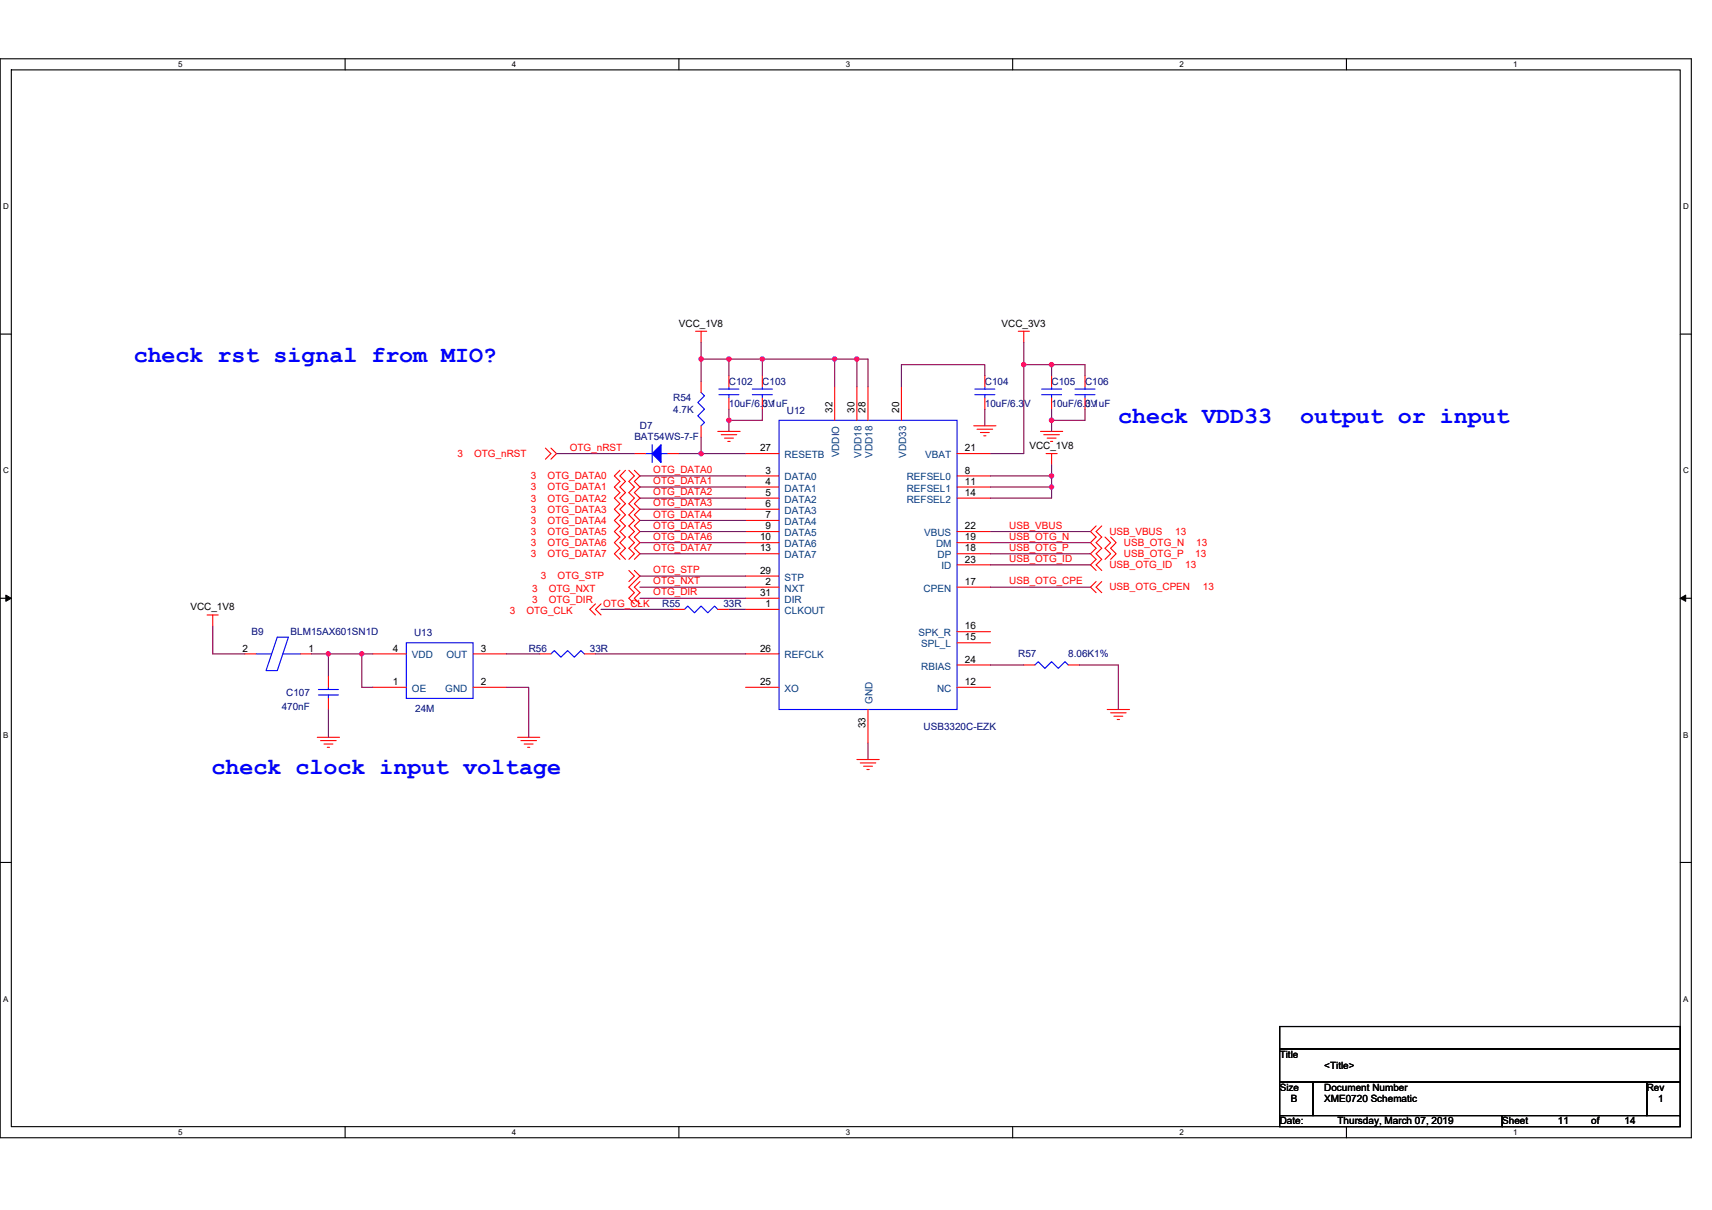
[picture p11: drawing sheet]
<svg xmlns="http://www.w3.org/2000/svg" width="297mm" height="210mm" viewBox="0 0 297 210" stroke-linecap="round" stroke-linejoin="round" font-family="sans-serif">
<path d="M0 10.2h293.5v187.2h-293.5zM2 12.1h289.5v183.4h-289.5z" fill="none" stroke="#000" stroke-width=".19"/>
<g fill="#fff">
<path d="M30.9 10.4h.8v1.6h-.8z"/>
<path d="M30.9 195.7h.8v1.6h-.8z"/>
</g>
<path d="M59.9 10.2v1.9M59.9 195.5v1.9" fill="none" stroke="#000" stroke-width=".19"/>
<g fill="#fff">
<path d="M88.8 10.4h.8v1.6h-.8z"/>
<path d="M88.8 195.7h.8v1.6h-.8z"/>
</g>
<path d="M117.8 10.2v1.9M117.8 195.5v1.9" fill="none" stroke="#000" stroke-width=".19"/>
<g fill="#fff">
<path d="M146.7 10.4h.8v1.6h-.8z"/>
<path d="M146.7 195.7h.8v1.6h-.8z"/>
</g>
<path d="M175.7 10.2v1.9M175.7 195.5v1.9" fill="none" stroke="#000" stroke-width=".19"/>
<g fill="#fff">
<path d="M204.7 10.4h.7v1.6h-.7z"/>
<path d="M204.7 195.7h.7v1.6h-.7z"/>
</g>
<path d="M233.6 10.2v1.9M233.6 195.5v1.9" fill="none" stroke="#000" stroke-width=".19"/>
<g fill="#fff">
<path d="M262.6 10.4h.7v1.6h-.7z"/>
<path d="M262.6 195.7h.7v1.6h-.7z"/>
<path d="M.5 35.1h1v1.5h-1z"/>
<path d="M292 35.1h1v1.5h-1z"/>
<path d="M.5 80.9h1v1.5h-1z"/>
<path d="M292 80.9h1v1.5h-1z"/>
</g>
<path d="M0 58h2M291.5 58h2" fill="none" stroke="#000" stroke-width=".19"/>
<g fill="#fff">
<path d="M.5 126.7h.9v1.6h-.9z"/>
<path d="M292 126.7h.9v1.6h-.9z"/>
</g>
<path d="M0 103.8h2M291.5 103.8h2" fill="none" stroke="#000" stroke-width=".19"/>
<path d="M1 103.3l1 .5-1 .6zM291.5 103.8l1-.5v1.1z" fill="#000" stroke="#000" stroke-width=".17"/>
<g fill="#fff">
<path d="M.5 172.6h.9v1.5h-.9z"/>
<path d="M292 172.6h.9v1.5h-.9z"/>
</g>
<path d="M0 149.7h2M291.5 149.7h2M222 178.1h69.5v3.9h-69.5zM222 182h69.5v5.8h-69.5zM222 187.8h5.8v5.8h-5.8zM222 193.6h38.6v1.9h-38.6zM227.8 187.8h57.9v5.8h-57.9zM260.6 193.6h30.9v1.9h-30.9zM285.7 187.8h5.8v5.8h-5.8z" fill="none" stroke="#000" stroke-width=".19"/>
<g fill="none" stroke="#f00" stroke-width=".19">
<path d="M120.7 57.5h1.9M121.6 57.5v1.9M176.7 57.5h1.9M177.6 57.5v1.9M94.6 77.8l1 .9-1 1M95.6 77.8l1 .9-1 1M110.1 78.7h1.9M115.9 78.7h1.9M121.6 66.2v1.9M121.6 73.9v1.9M124.5 74.9h3.9M125.1 75.4h2.7"/>
<path d="M125.7 76h1.6M126.3 76.6h.4M126.5 65.2v1.9M126.5 69.1v1.9M129.4 78.7h5.8M132.3 65.2v1.9M132.3 69.1v1.9M144.8 67.1v5.8M148.7 67.1v5.8M150.6 67.1v5.8M156.4 67.1v5.8M166 78.7h5.8"/>
<path d="M168.9 73.9h3.9M169.5 74.5h2.7M170.1 75.1h1.5M170.7 75.6h.4M170.9 65.2v1.9M170.9 69.1v1.9M180.5 74.9h3.9M181.1 75.4h2.7M181.5 78.7h1.9M181.7 76h1.5M182.3 76.6h.3M182.5 78.7v2"/>
<path d="M182.5 65.2v1.9M182.5 69.1v1.9M188.3 65.2v1.9M188.3 69.1v1.9M107.6 81.6l-1 1 1 .9-1 1 1 1-1 .9 1 1-1 1 1 .9-1 1 1 1-1 .9 1 1-1 1 1 .9-1 1 1 1M108.5 81.6l-.9 1 .9 .9-.9 1 .9 1-.9 .9 .9 1-.9 1 .9 .9-.9 1 .9 1-.9 .9 .9 1-.9 1 .9 .9-.9 1 .9 1M109.1 81.6l1 1-1 .9 1 1-1 1 1 .9-1 1 1 1-1 .9 1 1-1 1 1 .9-1 1 1 1-1 .9 1 1-1 1M109.1 99l1 1-1 .9M110.1 81.6l.9 1-.9 .9 .9 1-.9 1 .9 .9-.9 1 .9 1-.9 .9 .9 1-.9 1 .9 .9-.9 1 .9 1-.9 .9 .9 1-.9 1M110.1 99l.9 1-1.9 1.9 1 .9-1 1 1 1M129.4 100h5.8M129.4 82.6h5.8"/>
<path d="M129.4 84.5h5.8M129.4 86.4h5.8M129.4 88.4h5.8M129.4 90.3h5.8M129.4 92.2h5.8M129.4 94.2h5.8M129.4 96.1h5.8M166 92.2h5.8M166 82.6h5.8M166 84.5h5.8M166 86.4h5.8M166 94.2h5.8"/>
<path d="M166 96.1h5.8M166 98h5.8M190.2 91.3l-1 .9 1 1-1 1 1 .9-1 1 1 1-1 .9 1 1M191.2 91.3l-1 .9 1 1-1 1 1 .9-1 1 1 1-1 .9 1 1M191.7 93.2l1 1-1 .9 1 1-1 1M192.7 93.2l1 1-1 .9 1 1-1 1M35.9 106.7h2M36.9 106.7v1.9M42.5 113.5h1.9M52.2 113.5h1.9M57 117.3v2M64.7 119.3h5.8"/>
<path d="M64.7 113.5h5.8M82.1 119.3h5.8M82.1 113.5h5.8M93.7 113.5h1.9M101.4 113.5h1.9M103.3 104.8l-1 .9 1 1M104.3 104.8l-1 .9 1 1M111 100.9l-.9 1 .9 .9-.9 1 .9 1M116.8 105.7h2M124.5 105.7h2M129.4 105.7h5.8M129.4 113.5h5.8"/>
<path d="M129.4 103.8h5.8M129.4 101.9h5.8M129.4 119.3h5.8M166 101.9h5.8M166 119.3h5.8M166 111.5h5.8M166 109.6h5.8M166 115.4h5.8M177.6 115.4h2M185.4 115.4h1.9M190.2 100.9l-1 1 1 .9M191.2 100.9l-1 1 1 .9"/>
<path d="M55.1 128h3.8M55.6 128.5h2.7M56.2 129.1h1.6M56.8 129.7h.4M57 121.2v1.9M89.8 128h3.9M90.4 128.5h2.7M90.9 129.1h1.6M91.5 129.7h.4M148.7 131.8h3.8M149.3 132.4h2.7M149.8 133h1.6"/>
<path d="M150.4 133.5h.4M150.6 123.1v5.8M192.1 123.1h3.9M192.7 123.7h2.7M193.3 124.3h1.5M193.8 124.9h.4"/>
</g>
<g fill="none" stroke="#00f" stroke-width=".19">
<path d="M112 78.7h1.2M113.2 77.2v3.1M114.7 78.7h1.2M121.6 68.1l.6 .6-1.1 1.2 1.1 1.1-1.1 1.2 1.1 1.1-.6 .6M124.7 68.5h3.5M124.7 67.5h3.5M126.5 67.1v.4M126.5 68.5v.6M130.5 68.5h3.5M130.5 67.5h3.5M132.3 67.1v.4M132.3 68.5v.6"/>
<path d="M135.2 72.9h30.8v50.2h-30.8zM169.1 68.5h3.5M169.1 67.5h3.5M170.9 67.1v.4M170.9 68.5v.6M180.7 68.5h3.5M180.7 67.5h3.5M182.5 67.1v.4M182.5 68.5v.6M186.5 68.5h3.5M186.5 67.5h3.5M188.3 67.1v.4"/>
<path d="M188.3 68.5v.6M44.4 113.5h2.7M48.1 110.6h1.9l-1.9 5.8h-1.9zM49.1 113.5h3.1M55.2 119.7h3.5M57 119.3v.4M70.5 111.5h11.6v9.7h-11.6zM95.6 113.5l.6-.6 1.1 1.1 1.2-1.1 1.1 1.1 1.2-1.1 .6 .6M118.8 105.7l.5-.5 1.2 1.1 1.1-1.1 1.2 1.1 1.2-1.1 .5 .5M179.6 115.4l.5-.6 1.2 1.2 1.2-1.2 1.1 1.2 1.2-1.2 .6 .6M55.2 120.6h3.5M57 120.6v.6"/>
</g>
<path d="M114.7 77.2v3.1l-1.5-1.6z" fill-rule="evenodd" fill="#00f" stroke="#00f" stroke-width=".19"/>
<g fill="none" stroke="#800040" stroke-width=".19">
<path d="M121.6 59.4v2.9M177.6 59.4v3.9M96.6 78.7h13.5M117.8 78.7h3.8M121.6 62.3h4.9M121.6 78.7h7.8M121.6 75.8v2.9M121.6 62.3v3.9M126.5 71v1.9h5.8v-1.9M126.5 72.9v2M126.5 62.3v2.9M126.5 62.3h5.8"/>
<path d="M132.3 62.3h12.5M132.3 62.3v2.9M144.8 62.3v4.8M144.8 62.3h3.9M148.7 62.3h1.9v4.8M148.7 62.3v4.8M170.9 71v2.9M170.9 65.2v-1.9h-14.5v3.8M177.6 63.3v15.4h-5.8M177.6 63.3h4.9M182.5 71v1.9M182.5 72.9v2"/>
<path d="M182.5 65.2v-1.9h5.8v1.9M188.3 71v1.9h-5.8M111 82.6h18.4M111 92.2h18.4M111 90.3h18.4M111 88.4h18.4M111 86.4h18.4M111 84.5h18.4M111 96.1h18.4M111 94.2h18.4M111 100h18.4M171.8 82.6h10.7"/>
<path d="M171.8 84.5h10.7M171.8 92.2h17.4M171.8 94.2h17.4M171.8 96.1h17.4M171.8 98h17.4M182.5 82.6v1.9M182.5 84.5v1.9h-10.7M182.5 80.7v1.9M36.9 108.6v4.9h5.6M54.1 113.5h2.9M57 113.5v3.8M57 113.5h5.8"/>
<path d="M62.8 113.5v5.8h1.9M62.8 113.5h1.9M87.9 119.3h3.8v8.7M87.9 113.5h5.8M103.3 113.5h26.1M104.3 105.7h12.5M111 101.9h18.4M111 103.8h18.4M126.5 105.7h2.9M171.8 115.4h5.8M171.8 101.9h17.4M187.3 115.4h6.7v7.7"/>
<path d="M57 123.1v4.9M150.6 128.9v2.9"/>
</g>
<g fill="#f0f" stroke="#f0f" stroke-width=".19">
<circle cx="182.4" cy="72.9" r=".38"/>
<circle cx="177.6" cy="63.3" r=".38"/>
<circle cx="126.5" cy="72.9" r=".38"/>
<circle cx="132.3" cy="62.3" r=".38"/>
<circle cx="62.8" cy="113.5" r=".38"/>
<circle cx="57" cy="113.5" r=".38"/>
<circle cx="182.4" cy="82.6" r=".38"/>
<circle cx="182.4" cy="84.5" r=".38"/>
<circle cx="182.4" cy="63.3" r=".38"/>
<circle cx="121.6" cy="62.3" r=".38"/>
<circle cx="121.6" cy="78.7" r=".38"/>
<circle cx="126.5" cy="62.3" r=".38"/>
<circle cx="148.7" cy="62.3" r=".38"/>
<circle cx="144.8" cy="62.3" r=".38"/>
</g>
<g font-size="4" fill="#00f">
<text x="23.2" y="62.8">check rst signal from MIO?</text>
<text x="194" y="73.4">check VDD33</text>
<text x="225.6" y="73.4">output or input</text>
<text x="36.7" y="134.2">check clock input voltage</text>
</g>
<g font-size="1.7">
<text x="117.8" y="56.7">VCC_1V8</text>
<text x="173.8" y="56.7">VCC_3V3</text>
<text x="144.4" y="71.6" transform="rotate(-90 144.4 71.6)">32</text>
<text x="148.3" y="71.6" transform="rotate(-90 148.3 71.6)">30</text>
<text x="150.2" y="71.6" transform="rotate(-90 150.2 71.6)">28</text>
<text x="156" y="71.6" transform="rotate(-90 156 71.6)">20</text>
<text x="178.6" y="78">VCC_1V8</text>
<text x="131.9" y="78.3">27</text>
<text x="132.8" y="82.2">3</text>
<text x="167.4" y="78.3">21</text>
<text x="167.4" y="82.2">8</text>
<text x="132.8" y="84.1">4</text>
<text x="132.8" y="86">5</text>
<text x="132.8" y="88">6</text>
<text x="132.8" y="89.9">7</text>
<text x="167.4" y="84.1">11</text>
<text x="167.4" y="86">14</text>
<text x="131.9" y="93.8">10</text>
<text x="131.9" y="95.7">13</text>
<text x="132.8" y="91.8">9</text>
<text x="167.4" y="95.7">18</text>
<text x="167.4" y="91.8">22</text>
<text x="167.4" y="93.8">19</text>
<text x="131.9" y="99.6">29</text>
<text x="132.8" y="101.5">2</text>
<text x="167.4" y="101.5">17</text>
<text x="167.4" y="97.6">23</text>
<text x="33" y="105.9">VCC_1V8</text>
<text x="131.9" y="103.4">31</text>
<text x="132.8" y="105.3">1</text>
<text x="42.1" y="113.1">2</text>
<text x="53.5" y="113.1">1</text>
<text x="68.2" y="113.1">4</text>
<text x="83.4" y="113.1">3</text>
<text x="131.9" y="113.1">26</text>
<text x="167.4" y="109.2">16</text>
<text x="167.4" y="111.1">15</text>
<text x="68.2" y="118.9">1</text>
<text x="83.4" y="118.9">2</text>
<text x="131.9" y="118.9">25</text>
<text x="167.4" y="115">24</text>
<text x="167.4" y="118.9">12</text>
<text x="150.2" y="126.4" transform="rotate(-90 150.2 126.4)">33</text>
<text x="222" y="183.6">Title</text>
<text x="229.8" y="185.5">&lt;Title&gt;</text>
<text x="222" y="189.3">Size</text>
<text x="224" y="191.3">B</text>
<text x="229.8" y="189.3">Document Number</text>
<text x="229.8" y="191.3">XME0720 Schematic</text>
<text x="285.7" y="189.3">Rev</text>
<text x="287.7" y="191.3">1</text>
<text x="222" y="195.1">Date:</text>
<text x="232.1" y="195.1">Thursday, March 07, 2019</text>
<text x="260.6" y="195.1">Sheet</text>
<text x="270.3" y="195.1">11</text>
<text x="276.1" y="195.1">of</text>
<text x="281.9" y="195.1">14</text>
</g>
<g font-size="1.7" fill="#000080">
<text x="116.8" y="69.7">R54</text>
<text x="116.8" y="71.6">4.7K</text>
<text x="126.5" y="66.8">C102</text>
<text x="126.5" y="70.6">10uF/6.3V</text>
<text x="132.3" y="66.8">C103</text>
<text x="132.3" y="70.6">0.1uF</text>
<text x="136.5" y="71.8">U12</text>
<text x="170.9" y="66.8">C104</text>
<text x="170.9" y="70.6">10uF/6.3V</text>
<text x="182.5" y="66.8">C105</text>
<text x="182.5" y="70.6">10uF/6.3V</text>
<text x="188.3" y="66.8">C106</text>
<text x="188.3" y="70.6">0.1uF</text>
<text x="110.1" y="76.4">BAT54WS-7-F</text>
<text x="111" y="74.5">D7</text>
<text x="114.9" y="105.4">R55</text>
<text x="125.5" y="105.4">33R</text>
<text x="43.7" y="110.2">B9</text>
<text x="50.4" y="110.2">BLM15AX601SN1D</text>
<text x="71.8" y="110.4">U13</text>
<text x="91.7" y="113.1">R56</text>
<text x="102.3" y="113.1">33R</text>
<text x="176.7" y="114">R57</text>
<text x="185.4" y="114">8.06K1%</text>
<text x="48.9" y="123.1">470nF</text>
<text x="49.7" y="120.8">C107</text>
<text x="72" y="123.5">24M</text>
<text x="160.2" y="126.6">USB3320C-EZK</text>
</g>
<g font-size="1.7" fill="#f00">
<text x="79.4" y="79.3">3</text>
<text x="82.3" y="79.3">OTG_nRST</text>
<text x="92.1" y="83.2">3</text>
<text x="95" y="83.2">OTG_DATA0</text>
<text x="98.9" y="78.2">OTG_nRST</text>
<text x="113.3" y="82.1">OTG_DATA0</text>
<text x="92.1" y="85.1">3</text>
<text x="92.1" y="87">3</text>
<text x="92.1" y="89">3</text>
<text x="95" y="85.1">OTG_DATA1</text>
<text x="95" y="87">OTG_DATA2</text>
<text x="95" y="89">OTG_DATA3</text>
<text x="113.3" y="89.8">OTG_DATA4</text>
<text x="113.3" y="87.9">OTG_DATA3</text>
<text x="113.3" y="86">OTG_DATA2</text>
<text x="113.3" y="84">OTG_DATA1</text>
<text x="92.1" y="90.9">3</text>
<text x="92.1" y="92.8">3</text>
<text x="92.1" y="94.7">3</text>
<text x="95" y="90.9">OTG_DATA4</text>
<text x="95" y="92.8">OTG_DATA5</text>
<text x="95" y="94.7">OTG_DATA6</text>
<text x="113.3" y="91.8">OTG_DATA5</text>
<text x="113.3" y="95.6">OTG_DATA7</text>
<text x="113.3" y="93.7">OTG_DATA6</text>
<text x="175.1" y="91.8">USB_VBUS</text>
<text x="175.1" y="93.7">USB_OTG_N</text>
<text x="175.1" y="95.6">USB_OTG_P</text>
<text x="192.5" y="92.8">USB_VBUS</text>
<text x="195" y="94.7">USB_OTG_N</text>
<text x="203.9" y="92.8">13</text>
<text x="207.6" y="94.7">13</text>
<text x="92.1" y="96.7">3</text>
<text x="93.8" y="100.5">3</text>
<text x="95" y="96.7">OTG_DATA7</text>
<text x="96.7" y="100.5">OTG_STP</text>
<text x="113.3" y="101.4">OTG_NXT</text>
<text x="113.3" y="99.5">OTG_STP</text>
<text x="175.1" y="97.5">USB_OTG_ID</text>
<text x="175.1" y="101.4">USB_OTG_CPE</text>
<text x="192.5" y="98.6">USB_OTG_ID</text>
<text x="195" y="96.7">USB_OTG_P</text>
<text x="205.6" y="98.6">13</text>
<text x="207.4" y="96.7">13</text>
<text x="88.5" y="106.5">3</text>
<text x="91.4" y="106.5">OTG_CLK</text>
<text x="92.3" y="102.7">3</text>
<text x="92.3" y="104.6">3</text>
<text x="95.2" y="102.7">OTG_NXT</text>
<text x="95.2" y="104.6">OTG_DIR</text>
<text x="104.7" y="105.3">OTG_CLK</text>
<text x="113.3" y="103.3">OTG_DIR</text>
<text x="192.5" y="102.5">USB_OTG_CPEN</text>
<text x="208.7" y="102.5">13</text>
</g>
<g font-size="1.7" fill="#004080">
<text x="136.1" y="79.5">RESETB</text>
<text x="136.1" y="83.4">DATA0</text>
<text x="145.6" y="79.4" transform="rotate(-90 145.6 79.4)">VDDIO</text>
<text x="149.5" y="79.5" transform="rotate(-90 149.5 79.5)">VDD18</text>
<text x="151.4" y="79.5" transform="rotate(-90 151.4 79.5)">VDD18</text>
<text x="157.2" y="79.5" transform="rotate(-90 157.2 79.5)">VDD33</text>
<text x="157.3" y="83.4">REFSEL0</text>
<text x="160.5" y="79.5">VBAT</text>
<text x="136.1" y="85.3">DATA1</text>
<text x="136.1" y="87.2">DATA2</text>
<text x="136.1" y="89.2">DATA3</text>
<text x="157.3" y="85.3">REFSEL1</text>
<text x="157.3" y="87.2">REFSEL2</text>
<text x="136.1" y="91.1">DATA4</text>
<text x="136.1" y="93">DATA5</text>
<text x="136.1" y="95">DATA6</text>
<text x="160.3" y="93">VBUS</text>
<text x="162.4" y="95">DM</text>
<text x="136.1" y="100.8">STP</text>
<text x="136.1" y="96.9">DATA7</text>
<text x="162.7" y="96.9">DP</text>
<text x="163.3" y="98.8">ID</text>
<text x="136.1" y="106.5">CLKOUT</text>
<text x="136.1" y="104.6">DIR</text>
<text x="136.1" y="102.7">NXT</text>
<text x="160.2" y="102.7">CPEN</text>
<text x="159.4" y="110.4">SPK_R</text>
<text x="159.8" y="112.3">SPL_L</text>
<text x="71.5" y="114.3">VDD</text>
<text x="77.4" y="114.3">OUT</text>
<text x="136.1" y="114.3">REFCLK</text>
<text x="159.8" y="116.2">RBIAS</text>
<text x="71.5" y="120.1">OE</text>
<text x="77.3" y="120.1">GND</text>
<text x="136.1" y="120.1">XO</text>
<text x="151.4" y="122.2" transform="rotate(-90 151.4 122.2)">GND</text>
<text x="162.6" y="120.1">NC</text>
</g>
<g font-size="1.4">
<text x="30.9" y="11.7">5</text>
<text x="88.8" y="11.7">4</text>
<text x="146.7" y="11.7">3</text>
<text x="204.7" y="11.7">2</text>
<text x="262.6" y="11.7">1</text>
<text x=".5" y="36.3">D</text>
<text x="292" y="36.3">D</text>
<text x=".5" y="82.1">C</text>
<text x="292" y="82.1">C</text>
<text x=".5" y="128">B</text>
<text x="292" y="128">B</text>
<text x=".5" y="173.8">A</text>
<text x="292" y="173.8">A</text>
<text x="30.9" y="197">5</text>
<text x="88.8" y="197">4</text>
<text x="146.7" y="197">3</text>
<text x="204.7" y="197">2</text>
<text x="262.6" y="197">1</text>
</g>
</svg>
